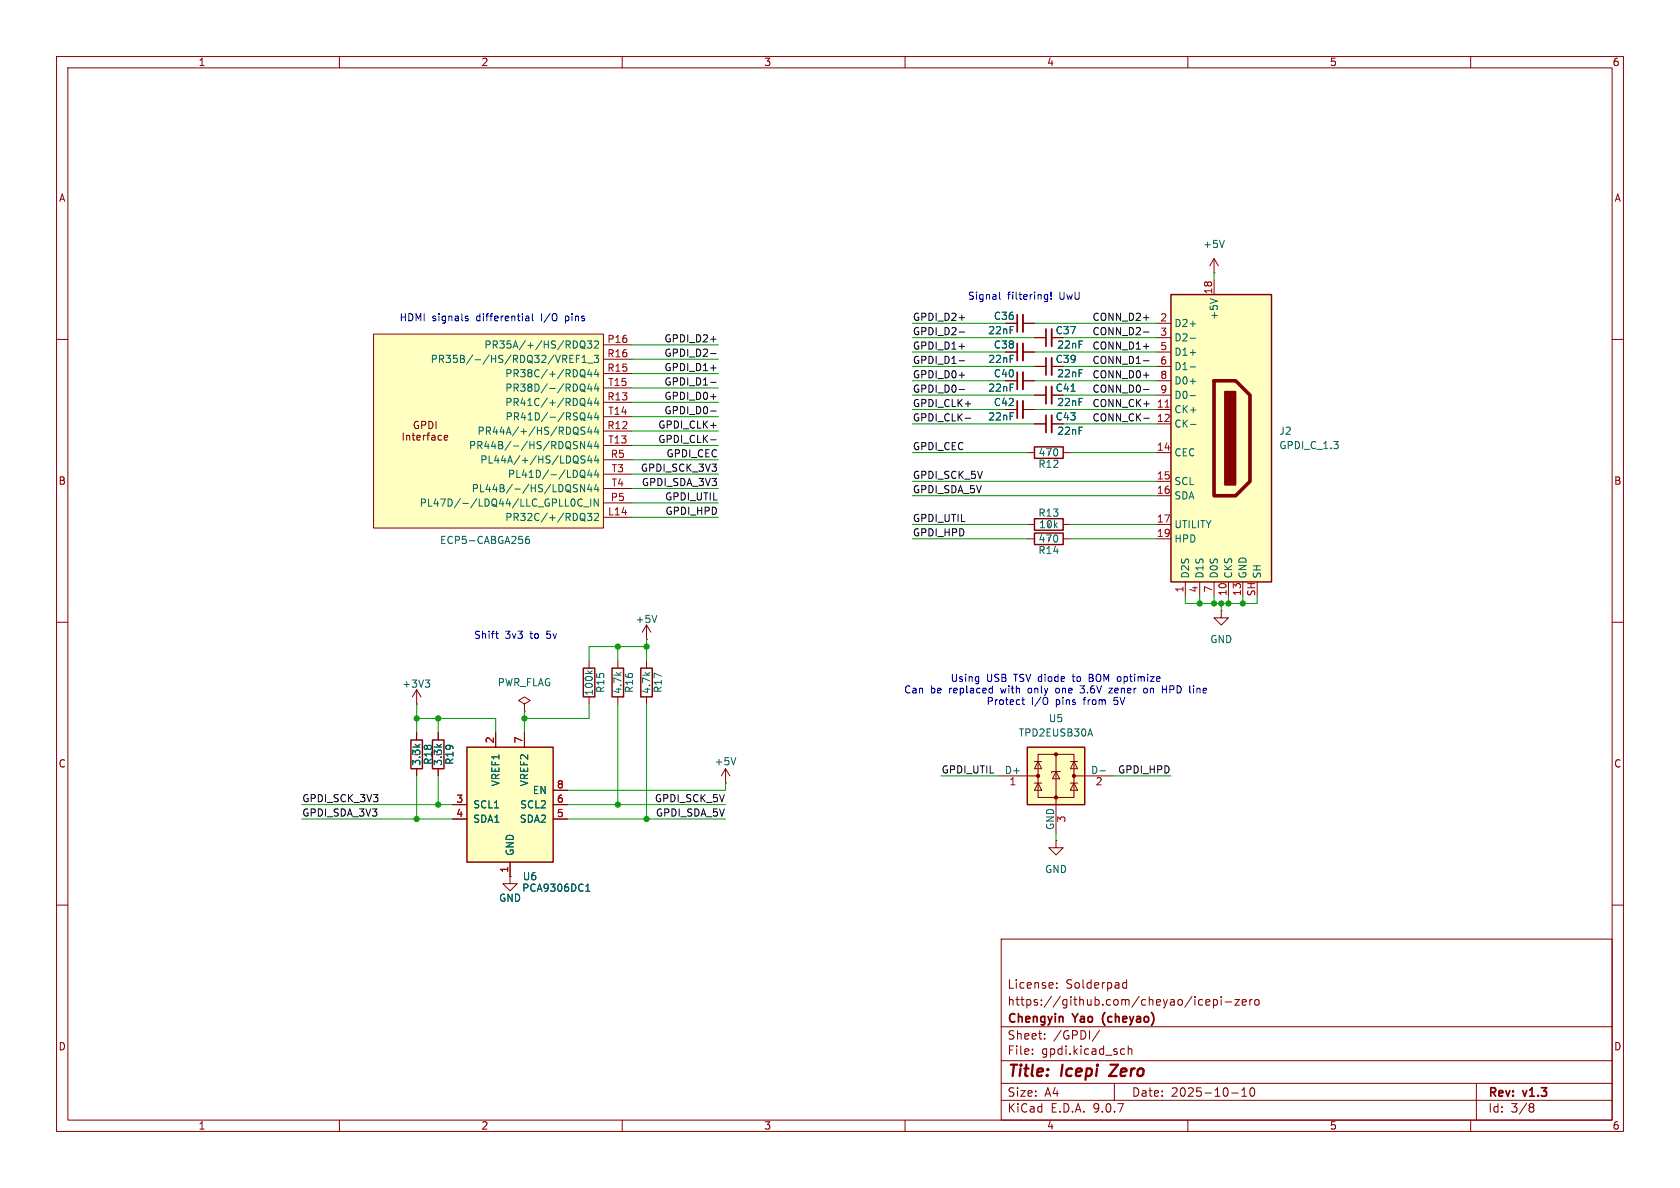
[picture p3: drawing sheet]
<svg xmlns="http://www.w3.org/2000/svg" width="297mm" height="210mm" viewBox="0 0 297 210" stroke-linecap="round" stroke-linejoin="round" font-family="sans-serif">
<g fill="none" stroke="#840000" stroke-width=".18">
<path d="M10 10h277v190h-277zM12 12h273v186h-273zM60 10v2M110 10v2M160 10v2M210 10v2M260 10v2M10 60h2M177.8 67.3h2M180.8 67.3h2.1M285 60h2M10 110h2"/>
<path d="M285 110h2M10 160h2M177 166h108v32h-108zM186.8 174.6v.1M186.8 173.8v.1M198.5 174.4l.2 .3 .5-.1M199.2 173.2v1.5M199.2 173.8l-.5-.1-.2 .3M212 177.6h.6M212 176.8h.6M213.2 177.2l.7-.1-.1-.3-.4-.1-.2 .2v.7h.6M214.5 176.8l.5-.1 .2 .3v.4l-.1 .2h-.6"/>
<path d="M214.5 176.7v1.5M215.9 176.2v.1M215.9 176.7v1M216.6 177.1h1.1M218.3 176.7h.8l-.8 1h.8M219.6 177.2l.7-.1-.1-.3-.4-.1-.2 .2 .1 .7h.5M221 176.7v1M221.4 176.7l-.3 .1-.1 .2M222 176.8l.3-.1 .3 .3v.4l-.3 .3-.3-.1-.2-.2v-.4zM285 160h2M60 198v2M110 198v2"/>
<path d="M160 198v2M177 194.5h108M177 191.5h108M177 187.5h108M177 181.5h108M182.5 186.3v.1M182.5 185.5v.1M184.7 183.6v.1M184.7 182.8v.1M194.4 182.1l-1.3 2M197 191.5v3M198.4 185.4l.4 .1"/>
<path d="M198.8 186.3l-.4 .1M199.5 185.5l.2-.1 .3 .1 .1 .9M199.5 184.9v1.5M210 198v2M217.7 193.2h1.2M219.5 193.8h.9M219.5 192.7l.5-.4v1.5M221.1 192.4l.2-.1a.81 .81 0 0 1 .6 .6 .81 .81 0 0 1-.3 .8l-.1 .1a.81 .81 0 0 1-.4-1.4zM260 198v2M261 191.5v6.5M270.6 195.1l.4 .1 .2 .2-.3 .3M270.6 195.7h.3"/>
<path d="M270.9 195.7l.2 .2 .1 .4-.2 .2-.4 .1"/>
</g>
<path d="M197.6 188.2l-1.5 2h1.3" fill="none" stroke="#840000" stroke-width=".4"/>
<path d="M179.8 65.8v3" fill="none" stroke="#840000" stroke-width=".3"/>
<path d="M180.8 65.8v3" fill="none" stroke="#840000" stroke-width=".33"/>
<path d="M181.6 132.1h10.2v10.1h-10.2z" fill="#ffffc2"/>
<path d="M182.9 79h5.1v2h-5.1zM72.6 130.8h2.1v5.1h-2.1zM76.5 130.8h2v5.1h-2zM181.6 132.1h10.2v10.1h-10.2z" fill="none" stroke="#840000" stroke-width=".25"/>
<g fill="none" stroke="#840000" stroke-width=".18">
<path d="M177.8 57.2h2M180.8 57.2h2.1M182.9 59.7h2M185.9 59.7h2.1M177.8 72.4h2M177.8 62.2h2M180.8 72.4h2.1M180.8 62.2h2.1M182.9 64.8h2M185.9 64.8h2.1M181.6 80h1.3M188 80h1.2"/>
<path d="M73.7 129.5v1.3M73.7 135.9v1.3M77.5 129.5v1.3M77.5 135.9v1.3M176.5 137.2h7M182.9 134.6h1.2M182.9 138.4h1.2M183.5 133.4h6.4v7.6h-6.4zM183.5 134.6l.6 1.3h-1.2zM183.5 138.4l.6 1.3h-1.2zM186.7 136.4l.6 1.3h-1.2zM186.7 133.4v13.9"/>
<path d="M187.5 136.4h-1.6v.3M189.2 134.6h1.3M189.2 138.4h1.3M189.9 134.6l.6 1.3h-1.3zM189.9 138.4l.6 1.3h-1.3zM189.9 137.2h6.9M186.7 148.6v1.3h1.3l-1.3 1.2-1.3-1.2h1.3M186.7 148.6h.1"/>
</g>
<g fill="#840000" stroke="#840000" stroke-width=".18">
<circle cx="183.5" cy="137.2" r=".28"/>
<circle cx="186.7" cy="133.4" r=".28"/>
<circle cx="186.7" cy="141" r=".28"/>
<circle cx="189.9" cy="137.2" r=".28"/>
</g>
<path d="M192.7 128.8l.5 1.3M194.5 136.3h.9" fill="none" stroke="#006464" stroke-width=".18"/>
<path d="M179.8 55.6v3.1M184.9 58.2v3M179.8 60.7v3.1M179.8 70.9v3M184.9 63.2v3.1" fill="none" stroke="#840000" stroke-width=".3"/>
<path d="M180.8 55.6v3.1M185.9 58.2v3M180.8 60.7v3.1M180.8 70.9v3M185.9 63.2v3.1" fill="none" stroke="#840000" stroke-width=".33"/>
<path d="M207 52.1h17.8v50.8h-17.8z" fill="#ffffc2"/>
<path d="M207 52.1h17.8v50.8h-17.8z" fill="none" stroke="#840000" stroke-width=".25"/>
<path d="M214.6 67.3h3.8l2.6 2.6v15.2l-2.6 2.5h-3.8z" fill="none" stroke="#840000" stroke-width=".63"/>
<path d="M216.5 69.2h1.9v16.5h-1.9z" fill="#840000" stroke="#840000" stroke-width=".25"/>
<g fill="none" stroke="#840000" stroke-width=".18">
<path d="M204.5 57.2h2.5M204.5 59.7h2.5M214.6 48.3h.1M214.6 45.7v2.6M214.6 49.5v2.6M214.6 45.7l-.7 1.3M214.6 45.7l.8 1.3M204.5 62.2h2.5M204.5 64.8h2.5M204.5 67.3h2.5M204.5 69.9h2.5M204.5 72.4h2.5"/>
<path d="M204.5 74.9h2.5M204.5 80h2.5M204.5 85.1h2.5M204.5 87.6h2.5M204.5 92.7h2.5M204.5 95.3h2.5M114.3 113h.1M114.3 110.5l-.8 1.3M114.3 110.5l.8 1.3M114.3 110.5v2.5M209.5 102.9v2.5M212.1 102.9v2.5"/>
<path d="M214.6 102.9v2.5M217.2 102.9v2.5M219.7 102.9v2.5"/>
</g>
<path d="M210.4 57.2h1M210.4 59.8h1M213.9 52.8l1.3 .4M216.4 42.5l-.4 1.3M210.4 62.3h1M210.4 64.9h1M210.4 67.4h1M210.4 69.9h1M210.5 75h.9M116.1 108.8l-.4 1.3" fill="none" stroke="#006464" stroke-width=".18"/>
<path d="M206 72h.7" fill="none" stroke="#a90000" stroke-width=".18"/>
<path d="M66 59.1h40.7v34.2h-40.7z" fill="#ffffc2"/>
<g fill="none" stroke="#840000" stroke-width=".18">
<path d="M66 59.1h40.7v34.2h-40.7zM71.3 76.5v1.3M71.9 77v.8M71.9 77.1l.2-.1h.3v.8M72.9 77h.4M73 76.5v1.1l.3 .2M73.7 77.4l.6-.1-.1-.3h-.3l-.2 .1 .1 .6h.4M73.9 74.5a.59 .59 0 0 0-.7 .6 .59 .59 0 0 0 .7 .6l.1-.5h-.2M74.5 75.2l.7-.1 .1-.2-.1-.3-.7-.1v1.3M74.9 77v.8M75.2 77l-.3 .2M75.5 77h.4"/>
<path d="M75.8 74.5a.64 .64 0 0 1 .8 .6 .64 .64 0 0 1-.8 .7zM75.9 76.5l-.3 .2v1.1M76.4 77h.4l.1 .8M76.9 77.3h-.4l-.2 .2 .2 .3 .4-.1M77.1 74.5v1.3M78.1 77h-.4l-.2 .2 .1 .5h.5M78.5 77.4l.6-.1v-.3h-.4l-.2 .1 .1 .6h.5M106.7 61h5.1M106.7 63.5h5.1M106.7 66h5.1M106.7 68.6h5.1M106.7 71.1h5.1"/>
<path d="M106.7 73.7h5.1M106.7 76.2h5.1M106.7 78.7h5.1M182.9 69.9h2M182.9 74.9h2M185.9 69.9h2.1M185.9 74.9h2.1M106.7 81.3h5.1M106.7 83.8h5.1M106.7 86.4h5.1M106.7 88.9h5.1M106.7 91.4h5.1"/>
<path d="M181.6 95.3h1.3M181.6 92.7h1.3M188 95.3h1.2M188 92.7h1.2M114.3 116.8v1.3M114.3 123.2v1.3"/>
</g>
<g fill="none" stroke="#006464" stroke-width=".18">
<path d="M100.7 63.4h.5M100.7 64.1h.7M100.7 62.8h.7M101.6 78l.5 .1M101.8 78.7l.3 .3-.3 .3M101.9 63.4h.4M102.5 62.8h-.6v1.3M102.6 60.5l.3-.2a.43 .43 0 0 1 .5 .4v.4a.42 .42 0 0 1-.4 .5 .42 .42 0 0 1-.4-.5zM102.8 61.2l.7 .5M102.8 73.9l.7 .5M102.9 67.9a.43 .43 0 0 1 .5 .4v.4a.43 .43 0 0 1-.5 .5M102.9 73a.43 .43 0 0 1 .5 .4v.4a.43 .43 0 0 1-.5 .4"/>
<path d="M102.9 68.9l.6 .4M102.9 64.1h.8M102.9 63.2l.4-.4v1.3M103.4 65.5v.9M103.4 70.6v.9M103.4 66.7h.1M103.4 71.8h.1M103.4 78v1.3l-.8-1.3v1.3M103.4 75.6l-.5-.1-.2 .1v.4l.6 .2 .1 .3-.2 .3-.5-.1M103.8 60.3h.8l-.4 .5 .4 .1v.5l-.2 .1-.6-.1M103.9 64.2h1M104.2 65.3l-.3 .9h.8"/>
<path d="M104.2 67.8l-.3 .9h.8M104.2 70.4l-.3 .9h.8M104.2 72.9l-.3 .9h.8M104.2 75.4l-.3 1h.8M104.2 78l-.3 .9h.8M104.5 65.8v.8M104.5 68.3v.9M104.5 70.9v.8M104.5 73.4v.8M104.5 75.9v.9M104.5 78.5v.8M105 62.8h.8l-.4 .5 .4 .1v.6l-.2 .1-.6-.1"/>
<path d="M105.1 60.4l.5-.1 .2 .3-.8 .9h.8M105.4 65.3l-.3 .9h.8M105.4 67.8l-.3 .9h.8M105.4 70.4l-.3 .9h.8M105.4 72.9l-.3 .9h.8M105.4 75.4l-.3 1h.8M105.4 78l-.3 .9h.8M105.7 65.8v.8M105.7 68.3v.9M105.7 70.9v.8M105.7 73.4v.8M105.7 75.9v.9"/>
<path d="M105.7 78.5v.8M189.3 69.2h.8M93.5 94.8l-.4 .1a.86 .86 0 0 0 0 1.2l.5-.1v-.5l-.2-.2h-.3l-.2 .2M101.4 88.2a.79 .79 0 0 1 0 1.3M101.6 86.3l.4 .1 .1 .3-.3 .2h-.3M101.6 85.7h.5M102.7 83.2l.2-.1a.43 .43 0 0 1 .5 .5v.4a.42 .42 0 0 1-.2 .4 .42 .42 0 0 1-.5-.1M102.8 84.1l.7 .4M102.9 88.3a.6 .6 0 0 0-.8 .5 .6 .6 0 0 0 .6 .7l.2-.1M103.2 89.6h.9M103.4 90.9v.9M103.4 85.7v1.2l-.8-1.2v1.2"/>
<path d="M103.4 92.1h.1M103.4 80.7l-.5-.1-.2 .1v.4l.6 .2 .1 .3-.2 .3-.5-.1M103.8 90.7h.8l-.4 .5 .4 .2v.5l-.2 .1-.6-.1M104.2 80.5l-.3 .9h.8M104.2 83.1l-.3 .9h.8M104.2 85.6l-.3 .9h.8M104.4 88.2v1.3M104.5 81v.9M104.5 83.6v.8M104.5 86.1v.8M105.1 90.9l.5-.2 .2 .4-.8 .9h.8M105.4 80.5l-.3 .9h.8"/>
<path d="M105.4 83.1l-.3 .9h.8M105.4 85.6l-.3 .9h.8M105.7 81v.9M105.7 83.6v.8M105.7 86.1v.8M105.8 88.2v1.3l-.8-1.3v1.3"/>
</g>
<path d="M182.9 94.2h5.1v2.1h-5.1zM182.9 91.7h5.1v2h-5.1zM113.3 118.1h2v5.1h-2z" fill="none" stroke="#840000" stroke-width=".25"/>
<path d="M184.9 68.3v3.1M184.9 73.4v3.1" fill="none" stroke="#840000" stroke-width=".3"/>
<path d="M185.9 68.3v3.1M185.9 73.4v3.1" fill="none" stroke="#840000" stroke-width=".33"/>
<path d="M82.5 132.1h15.3v20.3h-15.3z" fill="#ffffc2"/>
<path d="M103.1 118.1h2.1v5.1h-2.1zM108.2 118.1h2v5.1h-2zM82.5 132.1h15.3v20.3h-15.3z" fill="none" stroke="#840000" stroke-width=".25"/>
<g fill="none" stroke="#840000" stroke-width=".18">
<path d="M177.8 57.2h2M180.8 57.2h2.1M182.9 59.7h2M185.9 59.7h2.1M177.8 72.4h2M177.8 67.3h2M177.8 62.2h2M180.8 72.4h2.1M180.8 67.3h2.1M180.8 62.2h2.1M182.9 74.9h2M182.9 69.9h2"/>
<path d="M182.9 64.8h2M185.9 74.9h2.1M185.9 69.9h2.1M185.9 64.8h2.1M104.1 116.8v1.3M109.2 116.8v1.3M215.9 108v1.2h1.3l-1.3 1.3-1.3-1.3h1.3M215.9 108h.1M73.7 124.5h.1M73.7 121.9l.7 1.3M73.7 121.9l-.8 1.3M73.7 121.9v2.6"/>
<path d="M73.7 129.5v1.3M73.7 135.9v1.3M77.5 129.5v1.3M77.5 135.9v1.3M87.6 129.5v2.6M92.7 124.5l1-.7-1-.6-1 .6 1 .7v1.2M92.7 125.7h.1M92.7 129.5v2.6M97.8 139.7h2.5M104.1 123.2v1.3M109.2 123.2v1.3M128.3 138.4h.1"/>
<path d="M128.3 135.9l-.8 1.3M128.3 135.9l.7 1.3M128.3 135.9v2.5M80 142.2h2.5M80 144.8h2.5M90.2 154.9v1.3h1.2l-1.2 1.3-1.3-1.3h1.3M90.2 154.9h.1M90.2 152.4v2.5M97.8 142.2h2.5M97.8 144.8h2.5"/>
</g>
<path d="M189.3 69.2h.8M103.9 118.6l.5 .4M104.7 118.6l-.5 .3M75.2 120.2h.8l-.5 .5M75.7 120.7l.3 .2v.3l-.3 .3M130.1 133.9l-.4 1.3M103.6 157.6h.7M103.6 156.6l.3-.3v1.3" fill="none" stroke="#006464" stroke-width=".18"/>
<g fill="none" stroke="#0f0f0f" stroke-width=".18">
<path d="M125.6 60h1M169.6 56.2h.9M169.6 58.7h.9M202.2 56.2h.9M202.2 58.7h.9M125.6 62.5h1M125.6 65h1M125.6 72.7h1M125.6 67.6h1M125.6 70.1h1M125.6 77.7h1M169.6 63.8h.9"/>
<path d="M169.6 61.2h.9M169.6 66.3h.9M169.6 68.9h.9M170.6 73.9h1M202.2 63.8h.9M202.2 61.2h.9M202.2 66.3h.9M202.2 68.9h.9M202.2 73.9h1"/>
</g>
<g fill="none" stroke="#009600" stroke-width=".18">
<path d="M161.3 57.2h16.5M161.3 59.7h21.6M182.9 57.2h21.6M188 59.7h16.5M214.6 48.3v1.2M111.8 71.1h15.2M111.8 66h15.2M111.8 76.2h15.2M111.8 73.7h15.2M111.8 78.7h15.2M111.8 68.6h15.2M111.8 63.5h15.2"/>
<path d="M111.8 61h15.2M161.3 62.2h16.5M161.3 64.8h21.6M161.3 69.9h21.6M161.3 67.3h16.5M161.3 72.4h16.5M161.3 74.9h21.6M182.9 62.2h21.6M182.9 67.3h21.6M182.9 72.4h21.6M188 64.8h16.5M188 69.9h16.5"/>
<path d="M188 74.9h16.5M111.8 83.8h15.2M111.8 81.3h15.2M111.8 91.4h15.2M111.8 88.9h15.2M111.8 86.4h15.2M161.3 95.3h20.3M161.3 92.7h20.3M161.3 80h20.3M161.3 85.1h43.2M161.3 87.6h43.2M189.2 95.3h15.3"/>
<path d="M189.2 92.7h15.3M189.2 80h15.3M109.2 114.3v2.5M114.3 113v3.8M114.3 114.3h-10.2v2.5M209.5 105.4v1.3h12.7v-1.3M212.1 105.4v1.3M214.6 105.4v1.3M215.9 106.7v1.3M217.2 105.4v1.3M219.7 105.4v1.3M73.7 124.5v5"/>
<path d="M73.7 137.2v7.6M73.7 127h13.9v2.5M77.5 127v2.5M77.5 137.2v5M92.7 125.7v3.8M104.1 124.5v2.5h-11.4M109.2 124.5v17.7M114.3 124.5v20.3M128.3 138.4v1.3h-28M166.4 137.2h10.1M196.8 137.2h10.2M53.3 142.2h26.7"/>
<path d="M53.3 144.8h26.7M100.3 142.2h28M100.3 144.8h28M186.7 147.3v1.3"/>
</g>
<g fill="none" stroke="#0000c2" stroke-width=".18">
<path d="M82.3 56.2l.5 .3-.1 .2h-.3M82.3 55.9h.4M93 56.7h.5M93 55.9h.4l.1 .8M93.5 56.2l-.5 .1M94.1 55.4v1.1l.2 .2M176.7 51.6v1.1l.2 .2M184.7 52.8h.5M184.7 52.1h.5M185.2 52.1v1l-.2 .2h-.3M185.8 52.8v.1M185.8 51.6v.8"/>
<path d="M87.6 112h.5M87.8 112.7l.3 .2M172.9 119.6l.1 .1M173 119.6v1.2M192.6 119.8h.4M193 119.2h-.4v1.3h.4M173 120.4l-.1 .1M175.1 121.7h.3M175.4 121.2v1.3M175.4 122.4l-.3 .1M180.6 123.7h.5M180.8 123.3v1.1l.3 .1"/>
<path d="M185.2 123.7v.7M186.8 121.7l-.2 .2 .2 .5M190.9 122.4l.6 .1M191.7 121.2l-.4 .5h.2M196.7 121.7l-.7 .8h.7M202.3 121.7l-.1 .2M202.7 121.7l.1 .2v.5l-.4 .1-.2-.2M205.5 121.8h.7M206.2 121.2v1.3"/>
</g>
<g fill="#009600" stroke="#009600" stroke-width=".18">
<circle cx="114.3" cy="144.8" r=".46"/>
<circle cx="109.2" cy="142.2" r=".46"/>
<circle cx="92.7" cy="127" r=".46"/>
<circle cx="114.3" cy="114.3" r=".46"/>
<circle cx="109.2" cy="114.3" r=".46"/>
<circle cx="214.6" cy="106.7" r=".46"/>
<circle cx="212.1" cy="106.7" r=".46"/>
<circle cx="219.7" cy="106.7" r=".46"/>
<circle cx="215.9" cy="106.7" r=".46"/>
<circle cx="217.2" cy="106.7" r=".46"/>
<circle cx="77.5" cy="127" r=".46"/>
<circle cx="73.7" cy="144.8" r=".46"/>
<circle cx="73.7" cy="127" r=".46"/>
<circle cx="77.5" cy="142.2" r=".46"/>
</g>
<g font-size="2.8" fill="#840000">
<text x="178" y="190.9">Title:</text>
<text x="187.7" y="190.9">Icepi</text>
<text x="197.1" y="190.9">Zero</text>
</g>
<g font-size="2.1" fill="#840000">
<text x="178" y="178">https://github.com/cheyao/icepi-zero</text>
<text x="178" y="175">License:</text>
<text x="188.4" y="175">Solderpad</text>
<text x="178" y="184">Sheet:</text>
<text x="178" y="181.2">Chengyin</text>
<text x="186.2" y="184">/GPDI/</text>
<text x="189.8" y="181.2">Yao</text>
<text x="195.6" y="181.2">(cheyao)</text>
<text x="178" y="186.7">File:</text>
<text x="184.1" y="186.7">gpdi.kicad_sch</text>
<text x="178" y="196.9">KiCad</text>
<text x="178" y="194.1">Size:</text>
<text x="184.7" y="194.1">A4</text>
<text x="185.7" y="196.9">E.D.A.</text>
<text x="193.3" y="196.9">9.0.7</text>
<text x="200" y="194.1">Date:</text>
<text x="207" y="194.1">2025-10-10</text>
<text x="263" y="194.3">Rev:</text>
<text x="263" y="196.9">Id:</text>
<text x="267.1" y="196.9">3/8</text>
<text x="269.4" y="194.3">v1.3</text>
</g>
<g font-size="1.8" fill="#840000">
<text x="35" y="11.9">1</text>
<text x="85" y="11.9">2</text>
<text x="135" y="11.9">3</text>
<text x="185" y="11.9">4</text>
<text x="235" y="11.9">5</text>
<text x="285" y="11.9">6</text>
<text x="10.3" y="35.9">A</text>
<text x="285.3" y="35.9">A</text>
<text x="10.3" y="85.9">B</text>
<text x="285.3" y="85.9">B</text>
<text x="10.3" y="135.9">C</text>
<text x="285.3" y="135.9">C</text>
<text x="10.3" y="185.9">D</text>
<text x="285.3" y="185.9">D</text>
<text x="35" y="199.9">1</text>
<text x="85" y="199.9">2</text>
<text x="135" y="199.9">3</text>
<text x="185" y="199.9">4</text>
<text x="235" y="199.9">5</text>
<text x="285" y="199.9">6</text>
</g>
<g font-size="1.8" fill="#006464">
<text x="212.6" y="44">+5V</text>
<text x="174.6" y="59.3">22nF</text>
<text x="175.6" y="56.7">C36</text>
<text x="186.5" y="59.3">C37</text>
<text x="207.5" y="58">D2+</text>
<text x="215.5" y="56.7" transform="rotate(-90 215.5 56.7)">+5V</text>
<text x="76" y="64.4">PR35B/-/HS/RDQ32/VREF1_3</text>
<text x="85.5" y="61.8">PR35A/+/HS/RDQ32</text>
<text x="174.6" y="64.4">22nF</text>
<text x="175.6" y="61.8">C38</text>
<text x="186.5" y="64.4">C39</text>
<text x="186.8" y="61.8">22nF</text>
<text x="207.5" y="60.6">D2-</text>
<text x="207.5" y="63.1">D1+</text>
<text x="207.5" y="65.6">D1-</text>
<text x="89.2" y="66.9">PR38C/+/RDQ44</text>
<text x="89.2" y="69.4">PR38D/-/RDQ44</text>
<text x="89.2" y="72">PR41C/+/RDQ44</text>
<text x="174.6" y="69.4">22nF</text>
<text x="175.6" y="66.9">C40</text>
<text x="175.6" y="72">C42</text>
<text x="186.5" y="69.4">C41</text>
<text x="186.8" y="66.9">22nF</text>
<text x="186.8" y="72">22nF</text>
<text x="207.5" y="68.2">D0+</text>
<text x="207.5" y="70.7">D0-</text>
<text x="84.3" y="77.1">PR44A/+/HS/RDQS44</text>
<text x="89.3" y="74.5">PR41D/-/RSQ44</text>
<text x="174.6" y="74.5">22nF</text>
<text x="186.5" y="74.5">C43</text>
<text x="186.8" y="77.1">22nF</text>
<text x="207.5" y="73.3">CK+</text>
<text x="207.5" y="75.8">CK-</text>
<text x="226.1" y="77.1">J2</text>
<text x="82.8" y="79.6">PR44B/-/HS/RDQSN44</text>
<text x="84.8" y="82.1">PL44A/+/HS/LDQS44</text>
<text x="183.5" y="82.9">R12</text>
<text x="183.5" y="80.9">470</text>
<text x="207.5" y="80.9">CEC</text>
<text x="226.1" y="79.6">GPDI_C_1.3</text>
<text x="74.1" y="89.8">PL47D/-/LDQ44/LLC_GPLL0C_IN</text>
<text x="83.3" y="87.2">PL44B/-/HS/LDQSN44</text>
<text x="89.7" y="84.7">PL41D/-/LDQ44</text>
<text x="207.5" y="86">SCL</text>
<text x="207.5" y="88.5">SDA</text>
<text x="89.2" y="92.3">PR32C/+/RDQ32</text>
<text x="183.5" y="91.5">R13</text>
<text x="183.6" y="93.6">10k</text>
<text x="207.5" y="93.6">UTILITY</text>
<text x="77.7" y="96.4">ECP5-CABGA256</text>
<text x="183.5" y="98.1">R14</text>
<text x="183.5" y="96.1">470</text>
<text x="207.5" y="96.1">HPD</text>
<text x="210.4" y="102.4" transform="rotate(-90 210.4 102.4)">D2S</text>
<text x="213" y="102.4" transform="rotate(-90 213 102.4)">D1S</text>
<text x="215.5" y="102.4" transform="rotate(-90 215.5 102.4)">D0S</text>
<text x="218" y="102.4" transform="rotate(-90 218 102.4)">CKS</text>
<text x="220.6" y="102.4" transform="rotate(-90 220.6 102.4)">GND</text>
<text x="223.1" y="102.4" transform="rotate(-90 223.1 102.4)">SH</text>
<text x="112.3" y="110.3">+5V</text>
<text x="213.9" y="113.9">GND</text>
<text x="71" y="121.8">+3V3</text>
<text x="87.9" y="121.5">PWR_FLAG</text>
<text x="105" y="123.1" transform="rotate(-90 105 123.1)">100k</text>
<text x="107" y="122.6" transform="rotate(-90 107 122.6)">R15</text>
<text x="110.1" y="122.8" transform="rotate(-90 110.1 122.8)">4.7k</text>
<text x="112.1" y="122.6" transform="rotate(-90 112.1 122.6)">R16</text>
<text x="115.2" y="122.8" transform="rotate(-90 115.2 122.8)">4.7k</text>
<text x="117.2" y="122.6" transform="rotate(-90 117.2 122.6)">R17</text>
<text x="180" y="130.4">TPD2EUSB30A</text>
<text x="185.3" y="127.9">U5</text>
<text x="74.5" y="135.5" transform="rotate(-90 74.5 135.5)">3.3k</text>
<text x="76.6" y="135.3" transform="rotate(-90 76.6 135.3)">R18</text>
<text x="78.3" y="135.5" transform="rotate(-90 78.3 135.5)">3.3k</text>
<text x="80.4" y="135.3" transform="rotate(-90 80.4 135.3)">R19</text>
<text x="126.2" y="135.5">+5V</text>
<text x="177.5" y="136.9">D+</text>
<text x="192.8" y="136.9">D-</text>
<text x="83.6" y="143.1">SCL1</text>
<text x="88.5" y="139.1" transform="rotate(-90 88.5 139.1)">VREF1</text>
<text x="91.9" y="143.1">SCL2</text>
<text x="93.6" y="139.1" transform="rotate(-90 93.6 139.1)">VREF2</text>
<text x="94.1" y="140.6">EN</text>
<text x="83.6" y="145.6">SDA1</text>
<text x="91.8" y="145.6">SDA2</text>
<text x="186.4" y="146.8" transform="rotate(-90 186.4 146.8)">GND</text>
<text x="91" y="151.4" transform="rotate(-90 91 151.4)">GND</text>
<text x="92.3" y="155.8">U6</text>
<text x="184.7" y="154.5">GND</text>
<text x="88.1" y="159.6">GND</text>
<text x="92.2" y="157.8">PCA9306DC1</text>
</g>
<g font-size="1.8" fill="#0000c2">
<text x="171" y="53.2">Signal</text>
<text x="178.1" y="53.2">filtering!</text>
<text x="187.4" y="53.2">UwU</text>
<text x="70.5" y="57">HDMI</text>
<text x="76.4" y="57">signals</text>
<text x="84.3" y="57">differential</text>
<text x="95.9" y="57">I/O</text>
<text x="100.4" y="57">pins</text>
<text x="83.7" y="113.1">Shift</text>
<text x="89.3" y="113.1">3v3</text>
<text x="93.8" y="113.1">to</text>
<text x="96.9" y="113.1">5v</text>
<text x="159.7" y="122.8">Can</text>
<text x="164.5" y="122.8">be</text>
<text x="167.9" y="122.8">replaced</text>
<text x="168" y="120.7">Using</text>
<text x="174.3" y="124.8">Protect</text>
<text x="174.4" y="120.7">USB</text>
<text x="177.2" y="122.8">with</text>
<text x="179.4" y="120.7">TSV diode</text>
<text x="182.2" y="122.8">only</text>
<text x="182.3" y="124.8">I/O</text>
<text x="186.8" y="124.8">pins</text>
<text x="187.3" y="122.8">one</text>
<text x="190.1" y="120.7">to</text>
<text x="191.9" y="124.8">from</text>
<text x="191.9" y="122.8">3.6V</text>
<text x="193.2" y="120.7">BOM optimize</text>
<text x="197.1" y="122.8">zener</text>
<text x="197.4" y="124.8">5V</text>
<text x="203.5" y="122.8">on</text>
<text x="206.9" y="122.8">HPD</text>
<text x="212" y="122.8">line</text>
</g>
<g font-size="1.8" fill="#a90000">
<text x="214.4" y="52.1" transform="rotate(-90 214.4 52.1)">18</text>
<text x="205" y="56.9">2</text>
<text x="205" y="59.4">3</text>
<text x="107.3" y="60.7">P16</text>
<text x="107.3" y="63.2">R16</text>
<text x="107.3" y="65.8">R15</text>
<text x="205" y="62">5</text>
<text x="205" y="64.5">6</text>
<text x="107.3" y="70.9">R13</text>
<text x="107.4" y="68.3">T15</text>
<text x="205" y="67.1">8</text>
<text x="205" y="69.6">9</text>
<text x="107.3" y="75.9">R12</text>
<text x="107.4" y="73.4">T14</text>
<text x="204.4" y="72.1">11</text>
<text x="204.4" y="74.7">12</text>
<text x="107.4" y="78.5">T13</text>
<text x="107.9" y="81">R5</text>
<text x="108" y="83.6">T3</text>
<text x="204.4" y="79.8">14</text>
<text x="107.9" y="88.6">P5</text>
<text x="108" y="86.1">T4</text>
<text x="204.4" y="84.8">15</text>
<text x="204.4" y="87.4">16</text>
<text x="107.4" y="91.2">L14</text>
<text x="204.4" y="92.5">17</text>
<text x="204.4" y="95">19</text>
<text x="209.3" y="104.8" transform="rotate(-90 209.3 104.8)">1</text>
<text x="211.8" y="104.8" transform="rotate(-90 211.8 104.8)">4</text>
<text x="214.4" y="104.8" transform="rotate(-90 214.4 104.8)">7</text>
<text x="216.9" y="105.5" transform="rotate(-90 216.9 105.5)">10</text>
<text x="219.5" y="105.5" transform="rotate(-90 219.5 105.5)">13</text>
<text x="222" y="105.5" transform="rotate(-90 222 105.5)">SH</text>
<text x="87.4" y="131.5" transform="rotate(-90 87.4 131.5)">2</text>
<text x="92.5" y="131.5" transform="rotate(-90 92.5 131.5)">7</text>
<text x="80.6" y="142">3</text>
<text x="98.4" y="139.4">8</text>
<text x="98.4" y="142">6</text>
<text x="178.4" y="139.1">1</text>
<text x="193.6" y="139.1">2</text>
<text x="80.6" y="144.5">4</text>
<text x="98.4" y="144.5">5</text>
<text x="188.7" y="145.5" transform="rotate(-90 188.7 145.5)">3</text>
<text x="89.9" y="154.4" transform="rotate(-90 89.9 154.4)">1</text>
</g>
<g font-size="1.8" fill="#0f0f0f">
<text x="161.3" y="59.3">GPDI_D2-</text>
<text x="161.3" y="56.8">GPDI_D2+</text>
<text x="193" y="56.8">CONN_D2+</text>
<text x="193" y="59.3">CONN_D2-</text>
<text x="117.4" y="63.2">GPDI_D2-</text>
<text x="117.4" y="65.7">GPDI_D1+</text>
<text x="117.4" y="60.6">GPDI_D2+</text>
<text x="161.3" y="64.4">GPDI_D1-</text>
<text x="161.3" y="61.9">GPDI_D1+</text>
<text x="193" y="61.9">CONN_D1+</text>
<text x="193" y="64.4">CONN_D1-</text>
<text x="117.4" y="68.2">GPDI_D1-</text>
<text x="117.4" y="70.8">GPDI_D0+</text>
<text x="161.3" y="67">GPDI_D0+</text>
<text x="161.3" y="69.5">GPDI_D0-</text>
<text x="193" y="67">CONN_D0+</text>
<text x="193" y="69.5">CONN_D0-</text>
<text x="116.3" y="75.9">GPDI_CLK+</text>
<text x="117.4" y="73.3">GPDI_D0-</text>
<text x="161.3" y="74.6">GPDI_CLK-</text>
<text x="161.3" y="72">GPDI_CLK+</text>
<text x="193" y="74.6">CONN_CK-</text>
<text x="193" y="72">CONN_CK+</text>
<text x="113.2" y="83.5">GPDI_SCK_3V3</text>
<text x="116.3" y="78.4">GPDI_CLK-</text>
<text x="117.7" y="80.9">GPDI_CEC</text>
<text x="161.3" y="79.7">GPDI_CEC</text>
<text x="113.4" y="86">GPDI_SDA_3V3</text>
<text x="117.5" y="88.6">GPDI_UTIL</text>
<text x="161.3" y="84.7">GPDI_SCK_5V</text>
<text x="161.3" y="87.3">GPDI_SDA_5V</text>
<text x="117.5" y="91.1">GPDI_HPD</text>
<text x="161.3" y="94.9">GPDI_HPD</text>
<text x="161.3" y="92.4">GPDI_UTIL</text>
<text x="166.4" y="136.8">GPDI_UTIL</text>
<text x="197.6" y="136.8">GPDI_HPD</text>
<text x="53.3" y="141.9">GPDI_SCK_3V3</text>
<text x="115.7" y="141.9">GPDI_SCK_5V</text>
<text x="53.3" y="144.4">GPDI_SDA_3V3</text>
<text x="115.9" y="144.4">GPDI_SDA_5V</text>
</g>
<g font-size="1.8" fill="#840084">
<text x="186.3" y="80.6" transform="rotate(-90 186.3 80.6)">~</text>
<text x="186.3" y="95.8" transform="rotate(-90 186.3 95.8)">~</text>
<text x="186.3" y="93.3" transform="rotate(-90 186.3 93.3)">~</text>
<text x="73.1" y="134.2">~</text>
<text x="76.9" y="134.2">~</text>
</g>
</svg>
